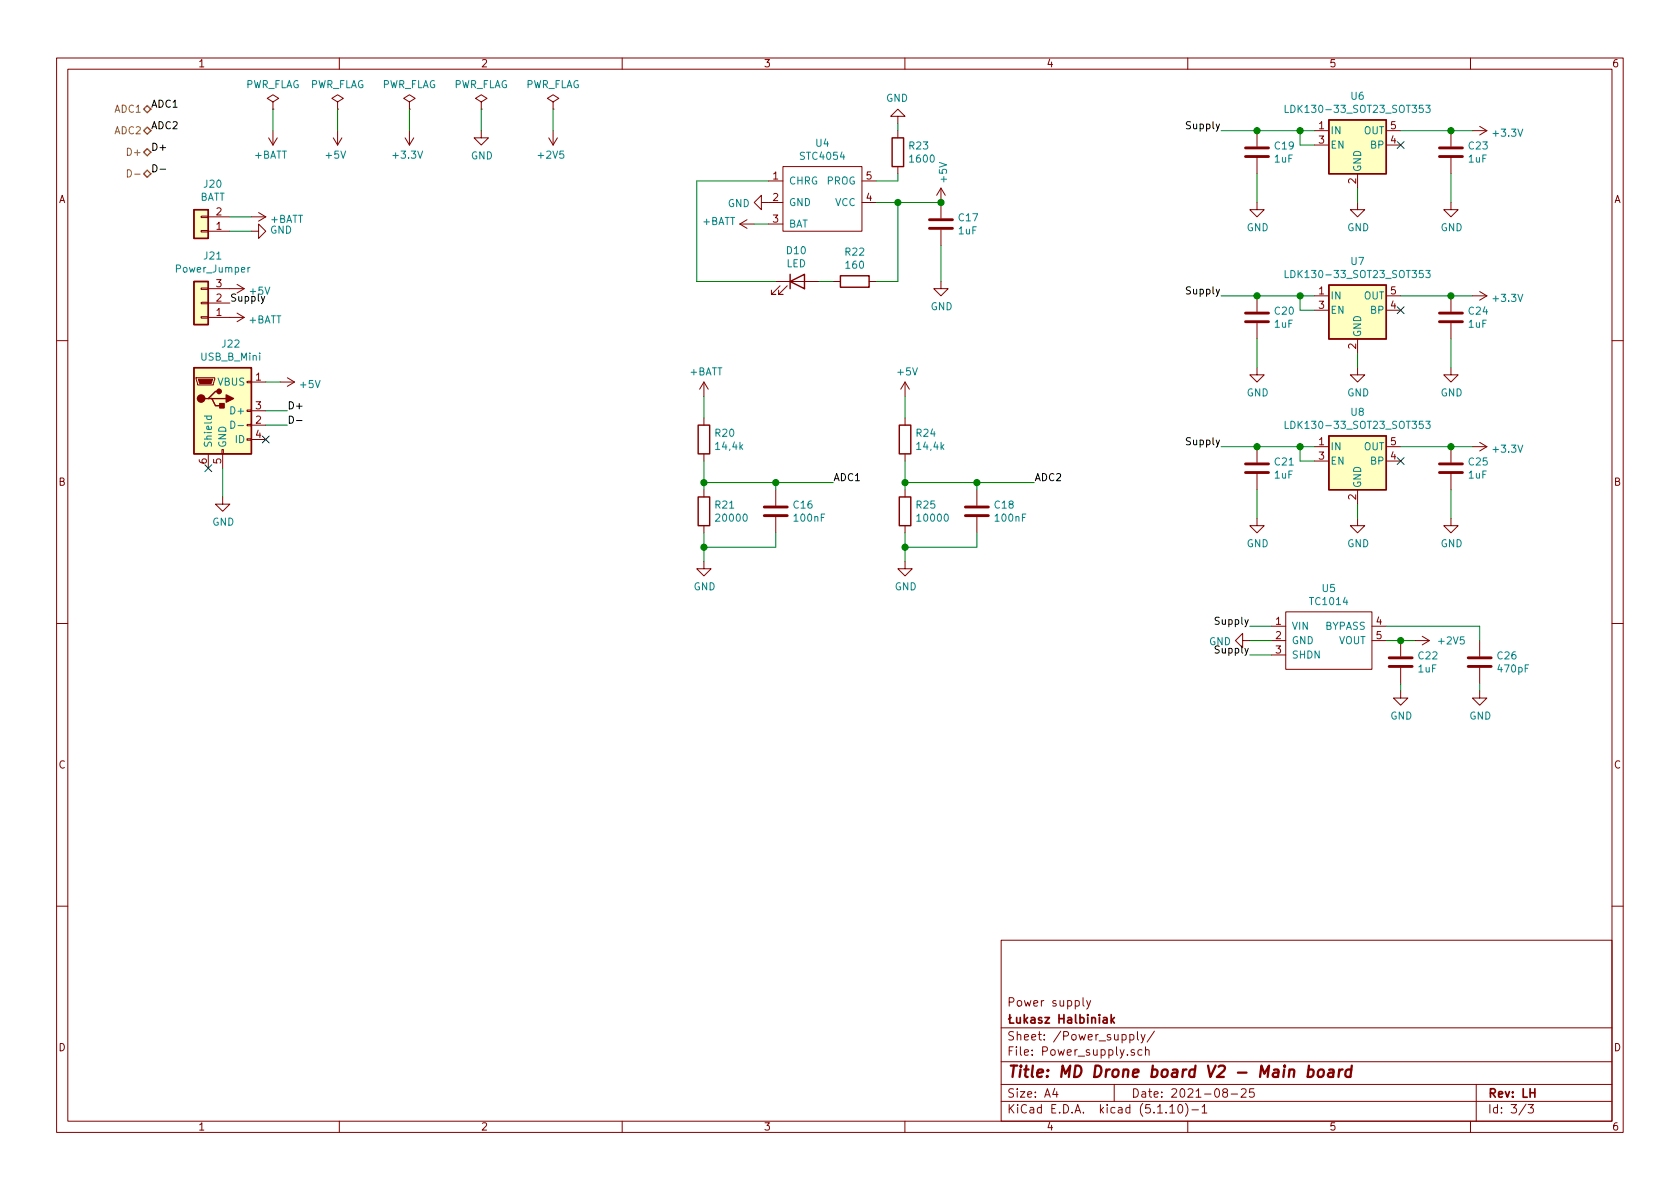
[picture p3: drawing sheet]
<svg xmlns="http://www.w3.org/2000/svg" width="297mm" height="210mm" viewBox="0 0 297 210" stroke-linecap="round" stroke-linejoin="round" font-family="sans-serif">
<g fill="none" stroke="#840000" stroke-width=".18">
<path d="M10 10.3h277v189.9h-277zM12 12.2h273v186.1h-273zM48.3 18l1-.6-1-.6-1.1 .6 1.1 .6v1.3M48.3 19.3h.1M59.7 18l1-.6-1-.6-1 .6 1 .6v1.3M59.7 19.3h.1M60 10.3v1.9M72.4 18l1-.6-1-.6-1 .6 1 .6v1.3M72.4 19.3h.1M85.1 18l1-.6-1-.6-1 .6 1 .6v1.3M85.1 19.3h.1M97.8 18l1-.6-1-.6-1 .6 1 .6v1.3"/>
<path d="M97.8 19.3h.1M110 10.3v1.9M160 10.3v1.9M210 10.3v1.9M260 10.3v1.9M35.6 38.2h1.2v.3h-1.2zM36.8 38.3h3.8M44.4 38.3h2.6M45.7 37.6l1.3 .7M47 38.3l-1.3 .8M47.5 24.4l.8 1.2M48.3 23.1v2.5"/>
<path d="M49 24.4l-.7 1.2M58.9 24.4l.8 1.2M59.7 23.1v2.5M60.5 24.4l-.8 1.2M71.6 24.4l.8 1.2M72.4 23.1v2.5M73.2 24.4l-.8 1.2M85.1 23.1v1.3h1.3l-1.3 1.2-1.3-1.2h1.3M97 24.4l.8 1.2M97.8 23.1v2.5M98.6 24.4l-.8 1.2M130.8 39.6l1.3 .8"/>
<path d="M130.8 39.6h2.5M132.1 38.9l-1.3 .7M134.6 35.8v-1.3l-1.3 1.3 1.3 1.3v-1.3h3.8M135.9 39.6h2.5M135.9 32h2.5M138.4 29.5h14v11.4h-14zM152.4 32h2.5M152.4 35.8h2.5M158.7 20.6h1.3l-1.3-1.3-1.2 1.3h1.2v1.2M158.7 23.1v1.3M158.7 29.5v1.2M166.4 33.3l-.8 1.2"/>
<path d="M166.4 33.3v5.3M166.4 33.3l.7 1.2M222.2 35.8v1.3h1.3l-1.3 1.2-1.2-1.2h1.2M222.2 23.1v2.8M222.2 27.9v2.8M232.4 23.1h2.5M232.4 25.6h2.5M240 35.8v1.3h1.3l-1.3 1.2-1.2-1.2h1.2M240 30.7v2.6M245.1 23.1h2.5M245.1 25.6h2.5M256.5 35.8v1.3h1.3l-1.3 1.2-1.2-1.2h1.2"/>
<path d="M256.5 23.1v2.8M256.5 27.9v2.8M260.3 23.1h2.6M261.6 22.3l1.3 .8M262.9 23.1l-1.3 .8M35.6 40.8h1.2v.2h-1.2zM35.6 50.9h1.2v.3h-1.2zM35.6 56h1.2v.3h-1.2zM35.6 53.5h1.2v.2h-1.2zM36.8 51h6.4M36.8 40.9h3.8M36.8 56.1h6.4"/>
<path d="M36.8 53.6h3.8M41.9 50.3l1.3 .7M41.9 55.4l1.3 .7M43.2 51l-1.3 .8M43.2 56.1l-1.3 .8M44.4 40.9h1.3v-1.3l1.3 1.3-1.3 1.3v-1.3M137.2 49.8h7.6M137.9 50.5l-1.5 1.6h.8h-.8v-.8M139.2 50.5l-1.5 1.6h.7h-.7v-.8M147.3 49.8h1.3M153.7 49.8h1.2M166.4 49.8v1.2h1.2l-1.2 1.3-1.3-1.3h1.3"/>
<path d="M166.4 40.6v2.8M222.2 52.3v2.8M222.2 57.1v2.8M232.4 52.3h2.5M232.4 54.9h2.5M240 59.9v2.6M245.1 52.3h2.5M245.1 54.9h2.5M256.5 52.3v2.8M256.5 57.1v2.8M260.3 52.3h2.6M261.6 51.6l1.3 .7"/>
<path d="M262.9 52.3l-1.3 .8M10 60.2h2M34.7 66.8h3.3v.3l-.3 1h-2.8zM39.2 79.5h.3v.8h-.3zM43.7 77.6h.7v.2h-.7zM43.7 75.1h.7v.2h-.7zM43.7 72.5h.7v.3h-.7zM43.7 67.4h.7v.3h-.7zM44.4 67.6h2.6M44.4 75.2h2.6M44.4 72.6h2.6M44.4 77.7h2.6"/>
<path d="M49.5 67.6h2.6M50.8 66.8l1.3 .8M52.1 67.6l-1.3 .7M124.5 67.6v2.5M124.5 73.9v1.3M124.5 67.6l-.8 1.2M124.5 67.6l.7 1.2M160 67.6v2.5M160 73.9v1.3M160 67.6l-.7 1.2M160 67.6l.8 1.2M222.2 65v1.3h1.3l-1.3 1.3-1.2-1.3h1.2"/>
<path d="M222.2 79v2.8M232.4 79h2.5M240 65v1.3h1.3l-1.3 1.3-1.2-1.3h1.2M245.1 79h2.5M256.5 65v1.3h1.3l-1.3 1.3-1.2-1.3h1.2M256.5 79v2.8M260.3 79h2.6M261.6 78.2l1.3 .8M262.9 79l-1.3 .8M285 60.2h2M36.8 80.3v2.5M39.4 87.9v1.2h1.2l-1.2 1.3-1.3-1.3h1.3"/>
<path d="M39.4 80.3v2.5M124.5 99.3v1.3h1.2l-1.2 1.2-1.3-1.2h1.3M124.5 80.3v1.2M124.5 86.6v1.3M124.5 93v1.2M137.2 86.6v2.8M137.2 91.4v2.8M160 99.3v1.3h1.3l-1.3 1.2-1.3-1.2h1.3M160 80.3v1.2M160 86.6v1.3M160 93v1.2M172.7 86.6v2.8"/>
<path d="M172.7 91.4v2.8M222.2 91.7v1.3h1.3l-1.3 1.2-1.2-1.2h1.2M222.2 83.8v2.8M232.4 81.5h2.5M240 91.7v1.3h1.3l-1.3 1.2-1.2-1.2h1.2M240 86.6v2.5M245.1 81.5h2.5M256.5 91.7v1.3h1.3l-1.3 1.2-1.2-1.2h1.2M256.5 83.8v2.8M10 110.3h2M219.7 113.3v-1.3l-1.3 1.3 1.3 1.2v-1.2h1.3M224.8 113.3h2.5"/>
<path d="M224.8 110.7h2.5M224.8 115.8h2.5M227.3 108.2h15.3v10.2h-15.3zM242.6 113.3h2.5M242.6 110.7h2.5M247.6 113.3v2.8M247.6 118.1v2.8M250.2 113.3h2.5M251.5 112.5l1.2 .8M252.7 113.3l-1.2 .7M261.6 113.3v2.8M261.6 118.1v2.8"/>
<path d="M285 110.3h2M247.6 122.2v1.2h1.3l-1.3 1.3-1.2-1.3h1.2M261.6 122.2v1.2h1.3l-1.3 1.3-1.3-1.3h1.3M10 160.2h2M177 166.3h108v32h-108zM191.5 176.4v1.3l.2 .2M192.1 176.9l.4 1M192.8 176.9l-.5 1.4-.2 .1M285 160.2h2M60 198.3v1.9M110 198.3v1.9M160 198.3v1.9"/>
<path d="M177 194.8h108M177 191.8h108M177 187.8h108M177 181.8h108M186.5 192.5l-.4 1h1M186.8 193v1M197 191.8v3M199.8 183l.4-.1 .3 .3-.1 .6-.2 .1-.4-.1M199.8 182.9v1.5M200.6 185.7l-.4-.1-.2 .2 .1 .2 .5 .2v.3h-.6M201.1 182.4v1.3l.2 .2M201.8 182.9l.3 1"/>
<path d="M201.9 185.7l-.4-.1-.3 .3 .1 .6h.6M202.5 182.9l-.5 1.4-.2 .1M202.5 185.7l.3-.1 .3 .1 .1 .9M202.5 185.1v1.5M204.1 182.3l-1.3 2M206.8 195.8l.5-.5v1.5M206.8 196.8h.9M208.5 195.4l.1-.1a.8 .8 0 0 1 .5 .8 .8 .8 0 0 1-.5 .7 1 1 0 0 1-.1-1.4zM209.6 195.1a1.71 1.71 0 0 1 0 2.3M210 198.3v1.9M210.7 196.3h1.2M212.5 195.8l.5-.5v1.5"/>
<path d="M212.5 196.8h.9M216.5 193.2l-.3-.3 .1-.2a.48 .48 0 0 1 .6-.1l.1 .2-.1 .3-.6 .1a.48 .48 0 0 0 0 .7l.2 .1 .5-.1v-.4l-.2-.3M217.7 193.5h1.1M219.5 192.7l.2-.2h.3l.3 .2v.3v.2l-.9 .8h.9M221.7 192.5h-.7l-.1 .7 .2-.1 .5 .1 .2 .2-.1 .5-.2 .1-.6-.1M260 198.3v1.9M261 191.8v6.5M269.8 195.2l-1.2 2M270.2 195.3h.9l-.5 .6 .4 .1v.7l-.2 .1-.6-.1"/>
</g>
<path d="M231.4 189.2h.7l.2 .3-.1 .6a.66 .66 0 0 1-1 .2M231.4 188.4l-.2 2M233.2 189.3a.51 .51 0 0 1 .5-.2 .51 .51 0 0 1 .4 .4l-.1 .6a.54 .54 0 0 1-.5 .4 .54 .54 0 0 1-.5-.4zM235 189.2h.8l-.1 1.2M235.8 189.6l-.7 .1a.4 .4 0 0 0-.3 .3 .4 .4 0 0 0 .2 .4l.7-.1M236.8 189.1l-.1 1.3M237.4 189.1a.54 .54 0 0 0-.6 .4M238.9 189.2a.68 .68 0 0 0-1 .3v.8l.3 .1 .6-.1M239 188.4l-.2 2" fill="none" stroke="#840000" stroke-width=".41"/>
<path d="M194.4 179.4v.2M196.5 179.4v1.5M197 179.9l-.5 .6M195.1 180h.6v.9M195.7 180.3l-.5 .1-.2 .2 .2 .3 .5-.1M196.6 180.4l.4 .5" fill="none" stroke="#840000" stroke-width=".3"/>
<g fill="none" stroke="#840000" stroke-width=".25">
<path d="M34.3 37.1h2.5v5.1h-2.5zM157.7 24.4h2.1v5.1h-2.1zM234.9 21.2h10.2v9.5h-10.2zM34.3 49.8h2.5v7.6h-2.5zM139.7 49.8l2.5-1.3v2.5zM139.7 48.5v2.5M148.6 48.8h5.1v2h-5.1zM234.9 50.4h10.2v9.5h-10.2zM34.3 65h10.1v15.3h-10.1zM36.8 70.5h.7l.6 1.2h1.3M37.5 70.5h2.5M38.7 69.2h-.6l-1.3 1.3h-.6"/>
<path d="M123.4 75.2h2.1v5.1h-2.1zM159 75.2h2v5.1h-2zM234.9 77.1h10.2v9.5h-10.2zM123.4 87.9h2.1v5.1h-2.1zM159 87.9h2v5.1h-2z"/>
</g>
<g fill="none" stroke="#840000" stroke-width=".51">
<path d="M164.3 38.9h4.1M220.2 27.7h4.1M220.2 26.2h4.1M254.5 27.7h4.1M254.5 26.2h4.1M164.3 40.4h4.1M220.2 56.9h4.1M220.2 55.4h4.1M254.5 56.9h4.1M254.5 55.4h4.1M135.1 91.2h4.1M135.1 89.7h4.1"/>
<path d="M170.7 91.2h4.1M170.7 89.7h4.1M220.2 83.6h4.1M220.2 82h4.1M254.5 83.6h4.1M254.5 82h4.1M245.6 117.9h4.1M245.6 116.3h4.1M259.6 117.9h4.1M259.6 116.3h4.1"/>
</g>
<g fill="#ffffc2" stroke="#ffffc2" stroke-width=".18">
<path d="M234.9 77.1h10.2v9.5h-10.2z"/>
<path d="M234.9 21.2h10.2v9.5h-10.2z"/>
<path d="M34.3 37.1h2.5v5.1h-2.5z"/>
<path d="M34.3 65h10.1v15.3h-10.1z"/>
<path d="M234.9 50.4h10.2v9.5h-10.2z"/>
<path d="M34.3 49.8h2.5v7.6h-2.5z"/>
</g>
<path d="M227.2 18.6v1.3h.6M252.1 18.6h.8l-.4 .5 .3 .1v.6l-.5 .1-.2-.1M43.8 47.3v.8M44.2 47.3l-.4 .2M227.2 47.8v1.3h.6M252.1 47.8h.8l-.4 .5 .3 .1v.6l-.5 .1-.2-.1M36.1 73.6h1.3M36.6 73.6v.4l.2 .2 .5-.1v-.5M40.8 74.5a.64 .64 0 0 1 .7 .6 .64 .64 0 0 1-.7 .6zM42.1 75.3h1M227.2 74.5v1.3h.6M252.1 74.5h.8l-.4 .5 .3 .1v.5l-.2 .2-.5-.2" fill="none" stroke="#008484" stroke-width=".18"/>
<g fill="#840000" stroke="#840000" stroke-width=".25">
<path d="M38.9 71.4h.7v.7h-.7z"/>
<path d="M40 69.8l1.3 .7-1.3 .6z"/>
<circle cx="35.6" cy="70.5" r=".63"/>
<circle cx="38.7" cy="69.2" r=".38"/>
</g>
<path d="M35.1 67.1h2.5l-.3 .7h-2z" fill="#840000" stroke="#840000" stroke-width=".18"/>
<g fill="none" stroke="#008400" stroke-width=".18">
<path d="M48.3 19.3v3.8M59.7 19.3v3.8M72.4 19.3v3.8M85.1 19.3v3.8M97.8 19.3v3.8M40.6 38.3h3.8M133.3 39.6h2.6M135.9 32h-12.7v17.8h14M154.9 35.8h11.5M158.7 35.8v14h-3.8M158.7 30.7v1.3h-3.8M158.7 21.8v1.3"/>
<path d="M215.9 23.1h16.5M222.2 30.7v5.1M229.9 23.1v2.5h2.5M240 33.3v2.5M247.6 23.1h12.7M256.5 30.7v5.1M40.6 40.9h3.8M144.8 49.8h2.5M166.4 43.4v6.4M215.9 52.3h16.5M222.2 59.9v5.1M229.9 52.3v2.6h2.5"/>
<path d="M247.6 52.3h12.7M256.5 59.9v5.1M47 67.6h2.5M47 72.6h3.8M47 75.2h3.8M124.5 70.1v3.8M160 70.1v3.8M215.9 79h16.5M229.9 79v2.5h2.5M240 62.5v2.5M247.6 79h12.7M39.4 82.8v5.1"/>
<path d="M124.5 81.5v5.1M124.5 94.2v5.1M124.5 85.3h22.8M137.2 85.3v1.3M137.2 94.2v2.6h-12.7M160 85.3h22.9M160 81.5v5.1M160 94.2v5.1M172.7 94.2v2.6h-12.7M172.7 85.3v1.3M222.2 86.6v5.1M240 89.1v2.6"/>
<path d="M256.5 86.6v5.1M221 113.3h3.8M221 115.8h3.8M221 110.7h3.8M245.1 113.3h5.1M245.1 110.7h16.5v2.6M247.6 120.9v1.3M261.6 120.9v1.3"/>
</g>
<path d="M25.4 19.3l.6-.6 .7 .6-.7 .6zM25.4 26.9l.6-.6 .7 .6-.7 .7zM25.4 30.7l.6-.6 .7 .6-.7 .7zM26 22.5l.7 .6-.7 .6-.6-.6z" fill="none" stroke="#848400" stroke-width=".25"/>
<path d="M22.5 30a.64 .64 0 0 1 .7 .7 .64 .64 0 0 1-.7 .6zM23.8 30.8h1" fill="none" stroke="#848400" stroke-width=".18"/>
<path d="M27 29.1a.64 .64 0 0 1 .8 .7 .64 .64 0 0 1-.8 .6zM28.3 29.9h1M46.8 52.4l-.4 1.2-.2 .1M51.2 73.6a.64 .64 0 0 1 .7 .6 .64 .64 0 0 1-.7 .6zM52.4 74.4h1" fill="none" stroke="#000" stroke-width=".18"/>
<g fill="#008400" stroke="#008400" stroke-width=".25">
<circle cx="229.9" cy="79" r=".51"/>
<circle cx="222.3" cy="23.1" r=".51"/>
<circle cx="158.8" cy="35.8" r=".51"/>
<circle cx="137.2" cy="85.3" r=".51"/>
<circle cx="229.9" cy="23.1" r=".51"/>
<circle cx="256.5" cy="23.1" r=".51"/>
<circle cx="222.3" cy="79" r=".51"/>
<circle cx="160" cy="85.3" r=".51"/>
<circle cx="256.5" cy="79" r=".51"/>
<circle cx="172.7" cy="85.3" r=".51"/>
<circle cx="222.3" cy="52.3" r=".51"/>
<circle cx="247.7" cy="113.3" r=".51"/>
<circle cx="229.9" cy="52.3" r=".51"/>
<circle cx="166.4" cy="35.8" r=".51"/>
<circle cx="160" cy="96.8" r=".51"/>
<circle cx="124.5" cy="85.3" r=".51"/>
<circle cx="256.5" cy="52.3" r=".51"/>
<circle cx="124.5" cy="96.8" r=".51"/>
</g>
<path d="M247 25l1.3 1.3M248.3 25l-1.3 1.3M247 54.2l1.3 1.3M248.3 54.2l-1.3 1.3M46.4 77.1l1.2 1.2M47.6 77.1l-1.2 1.2M36.2 82.2l1.2 1.2M37.4 82.2l-1.2 1.2M247 80.9l1.3 1.2M248.3 80.9l-1.3 1.2" fill="none" stroke="#000084" stroke-width=".18"/>
<text font-size="2.8" fill="#840000" x="178" y="190.5">Title: MD Drone board V2 - Main board</text>
<g font-size="2.1" fill="#840000">
<text x="178" y="178">Power supply</text>
<text x="178" y="184">Sheet: /Power_supply/</text>
<text x="178" y="181">ukasz Halbiniak</text>
<text x="178" y="186.7">File: Power_supply.sch</text>
<text x="178" y="196.9">KiCad E.D.A. kicad (5.1.10)-1</text>
<text x="178" y="194.1">Size: A4</text>
<text x="200" y="194.1">Date: 2021-08-25</text>
<text x="263" y="194.1">Rev: LH</text>
<text x="263" y="196.9">Id: 3/3</text>
</g>
<g font-size="1.8" fill="#840000">
<text x="35" y="11.9">1</text>
<text x="85" y="11.9">2</text>
<text x="135" y="11.9">3</text>
<text x="185" y="11.9">4</text>
<text x="235" y="11.9">5</text>
<text x="285" y="11.9">6</text>
<text x="233.2" y="22.9">1</text>
<text x="245.9" y="22.9">5</text>
<text x="233.2" y="25.4">3</text>
<text x="245.9" y="25.4">4</text>
<text x="10.4" y="35.9">A</text>
<text x="136.7" y="31.7">1</text>
<text x="136.7" y="35.6">2</text>
<text x="153.2" y="35.6">4</text>
<text x="153.2" y="31.7">5</text>
<text x="239.8" y="32.5" transform="rotate(-90 239.8 32.5)">2</text>
<text x="285.4" y="35.9">A</text>
<text x="38.3" y="40.6">1</text>
<text x="38.3" y="38.1">2</text>
<text x="136.7" y="39.4">3</text>
<text x="38.3" y="53.3">2</text>
<text x="38.3" y="50.8">3</text>
<text x="233.2" y="52.1">1</text>
<text x="245.9" y="52.1">5</text>
<text x="38.3" y="55.9">1</text>
<text x="233.2" y="54.6">3</text>
<text x="245.9" y="54.6">4</text>
<text x="239.8" y="61.7" transform="rotate(-90 239.8 61.7)">2</text>
<text x="45.2" y="67.3">1</text>
<text x="45.2" y="74.9">2</text>
<text x="45.2" y="72.4">3</text>
<text x="45.2" y="77.5">4</text>
<text x="36.6" y="82" transform="rotate(-90 36.6 82)">6</text>
<text x="39.1" y="82" transform="rotate(-90 39.1 82)">5</text>
<text x="233.2" y="78.7">1</text>
<text x="233.2" y="81.3">3</text>
<text x="245.9" y="81.3">4</text>
<text x="245.9" y="78.7">5</text>
<text x="10.4" y="85.9">B</text>
<text x="239.8" y="88.4" transform="rotate(-90 239.8 88.4)">2</text>
<text x="285.4" y="85.9">B</text>
<text x="225.6" y="110.5">1</text>
<text x="225.6" y="113">2</text>
<text x="243.4" y="110.5">4</text>
<text x="243.4" y="113">5</text>
<text x="225.6" y="115.6">3</text>
<text x="10.4" y="135.9">C</text>
<text x="285.4" y="135.9">C</text>
<text x="10.4" y="185.9">D</text>
<text x="285.4" y="185.9">D</text>
<text x="35" y="199.9">1</text>
<text x="85" y="199.9">2</text>
<text x="135" y="199.9">3</text>
<text x="185" y="199.9">4</text>
<text x="235" y="199.9">5</text>
<text x="285" y="199.9">6</text>
</g>
<g font-size="1.8" fill="#008484">
<text x="43.3" y="15.6">PWR_FLAG</text>
<text x="54.7" y="15.6">PWR_FLAG</text>
<text x="67.4" y="15.6">PWR_FLAG</text>
<text x="80.1" y="15.6">PWR_FLAG</text>
<text x="92.8" y="15.6">PWR_FLAG</text>
<text x="238.9" y="17.6">U6</text>
<text x="156.7" y="18">GND</text>
<text x="228.4" y="20">LDK130-33_SOT23_SOT353</text>
<text x="235.2" y="23.7">IN</text>
<text x="241.1" y="23.7">OUT</text>
<text x="45" y="28.1">+BATT</text>
<text x="57.7" y="28.1">+5V</text>
<text x="69.7" y="28.1">+3.3V</text>
<text x="83.3" y="28.2">GND</text>
<text x="95.3" y="28.1">+2V5</text>
<text x="141.7" y="28.3">STC4054</text>
<text x="144.3" y="26">U4</text>
<text x="160.8" y="26.4">R23</text>
<text x="161.1" y="28.7">1600</text>
<text x="225.4" y="28.7">1uF</text>
<text x="225.5" y="26.4">C19</text>
<text x="235.2" y="26.3">EN</text>
<text x="242.4" y="26.3">BP</text>
<text x="259.7" y="28.7">1uF</text>
<text x="259.7" y="26.4">C23</text>
<text x="264.2" y="24.2">+3.3V</text>
<text x="35.3" y="35.5">BATT</text>
<text x="36.1" y="33.2">J20</text>
<text x="139.4" y="32.6">CHRG</text>
<text x="146.2" y="32.6">PROG</text>
<text x="167.4" y="32.2" transform="rotate(-90 167.4 32.2)">+5V</text>
<text x="240.7" y="30.5" transform="rotate(-90 240.7 30.5)">GND</text>
<text x="47.8" y="41.3">GND</text>
<text x="47.8" y="39.4">+BATT</text>
<text x="124.2" y="39.8">+BATT</text>
<text x="128.7" y="36.6">GND</text>
<text x="139.4" y="36.4">GND</text>
<text x="139.4" y="40.3">BAT</text>
<text x="147.7" y="36.4">VCC</text>
<text x="169.5" y="41.4">1uF</text>
<text x="169.6" y="39.1">C17</text>
<text x="220.4" y="40.9">GND</text>
<text x="238.2" y="40.9">GND</text>
<text x="254.7" y="40.9">GND</text>
<text x="36.1" y="45.9">J21</text>
<text x="139" y="47.3">LED</text>
<text x="139.2" y="45">D10</text>
<text x="149.5" y="45.2">R22</text>
<text x="149.7" y="47.5">160</text>
<text x="238.9" y="46.9">U7</text>
<text x="31.3" y="48.2">Power_Jumper</text>
<text x="44.3" y="52.1">+5V</text>
<text x="228.4" y="49.2">LDK130-33_SOT23_SOT353</text>
<text x="235.2" y="53">IN</text>
<text x="241.1" y="53">OUT</text>
<text x="264.2" y="53.4">+3.3V</text>
<text x="44" y="57.2">+BATT</text>
<text x="164.5" y="54.9">GND</text>
<text x="225.4" y="58">1uF</text>
<text x="225.5" y="55.6">C20</text>
<text x="235.2" y="55.5">EN</text>
<text x="240.7" y="59.7" transform="rotate(-90 240.7 59.7)">GND</text>
<text x="242.4" y="55.5">BP</text>
<text x="259.7" y="58">1uF</text>
<text x="259.7" y="55.6">C24</text>
<text x="35.6" y="63.8">USB_B_Mini</text>
<text x="39.3" y="61.5">J22</text>
<text x="38.5" y="68.2">VBUS</text>
<text x="53.2" y="68.6">+5V</text>
<text x="122" y="66.4">+BATT</text>
<text x="158.8" y="66.4">+5V</text>
<text x="220.4" y="70.1">GND</text>
<text x="238.2" y="70.1">GND</text>
<text x="254.7" y="70.1">GND</text>
<text x="41.1" y="73.3">D+</text>
<text x="126.5" y="77.2">R20</text>
<text x="162.1" y="77.2">R24</text>
<text x="228.4" y="75.8">LDK130-33_SOT23_SOT353</text>
<text x="238.9" y="73.5">U8</text>
<text x="37.5" y="79.2" transform="rotate(-90 37.5 79.2)">Shield</text>
<text x="40" y="79.2" transform="rotate(-90 40 79.2)">GND</text>
<text x="41.7" y="78.4">ID</text>
<text x="126.7" y="79.5">14,4k</text>
<text x="162.3" y="79.5">14,4k</text>
<text x="225.5" y="82.3">C21</text>
<text x="235.2" y="79.6">IN</text>
<text x="235.2" y="82.2">EN</text>
<text x="241.1" y="79.6">OUT</text>
<text x="242.4" y="82.2">BP</text>
<text x="259.7" y="82.3">C25</text>
<text x="264.2" y="80.1">+3.3V</text>
<text x="126.5" y="89.9">R21</text>
<text x="140.4" y="89.9">C16</text>
<text x="162.1" y="89.9">R25</text>
<text x="175.9" y="89.9">C18</text>
<text x="225.4" y="84.6">1uF</text>
<text x="240.7" y="86.4" transform="rotate(-90 240.7 86.4)">GND</text>
<text x="259.7" y="84.6">1uF</text>
<text x="37.5" y="93">GND</text>
<text x="126.9" y="92.2">20000</text>
<text x="140.5" y="92.2">100nF</text>
<text x="162.4" y="92.2">10000</text>
<text x="176.1" y="92.2">100nF</text>
<text x="220.4" y="96.8">GND</text>
<text x="238.2" y="96.8">GND</text>
<text x="254.7" y="96.8">GND</text>
<text x="122.6" y="104.4">GND</text>
<text x="158.2" y="104.4">GND</text>
<text x="231.8" y="107">TC1014</text>
<text x="233.8" y="104.7">U5</text>
<text x="228.3" y="111.4">VIN</text>
<text x="228.3" y="113.9">GND</text>
<text x="234.3" y="111.4">BYPASS</text>
<text x="236.7" y="113.9">VOUT</text>
<text x="254.5" y="114">+2V5</text>
<text x="213.8" y="114.1">GND</text>
<text x="228.3" y="116.5">SHDN</text>
<text x="250.8" y="118.9">1uF</text>
<text x="250.9" y="116.6">C22</text>
<text x="264.8" y="116.6">C26</text>
<text x="265" y="118.9">470pF</text>
<text x="245.8" y="127.2">GND</text>
<text x="259.8" y="127.2">GND</text>
</g>
<g font-size="1.8" fill="#848400">
<text x="20.3" y="19.9">ADC1</text>
<text x="20.3" y="23.7">ADC2</text>
<text x="22.8" y="27.6">D+</text>
</g>
<g font-size="1.8">
<text x="26.7" y="22.9">ADC2</text>
<text x="26.7" y="19">ADC1</text>
<text x="210" y="22.9">Supply</text>
<text x="26.7" y="26.7">D+</text>
<text x="40.6" y="53.3">Supply</text>
<text x="210" y="52.1">Supply</text>
<text x="50.8" y="72.4">D+</text>
<text x="210" y="78.7">Supply</text>
<text x="147.3" y="85.1">ADC1</text>
<text x="182.9" y="85.1">ADC2</text>
<text x="215.1" y="110.5">Supply</text>
<text x="215.1" y="115.6">Supply</text>
</g>
</svg>
